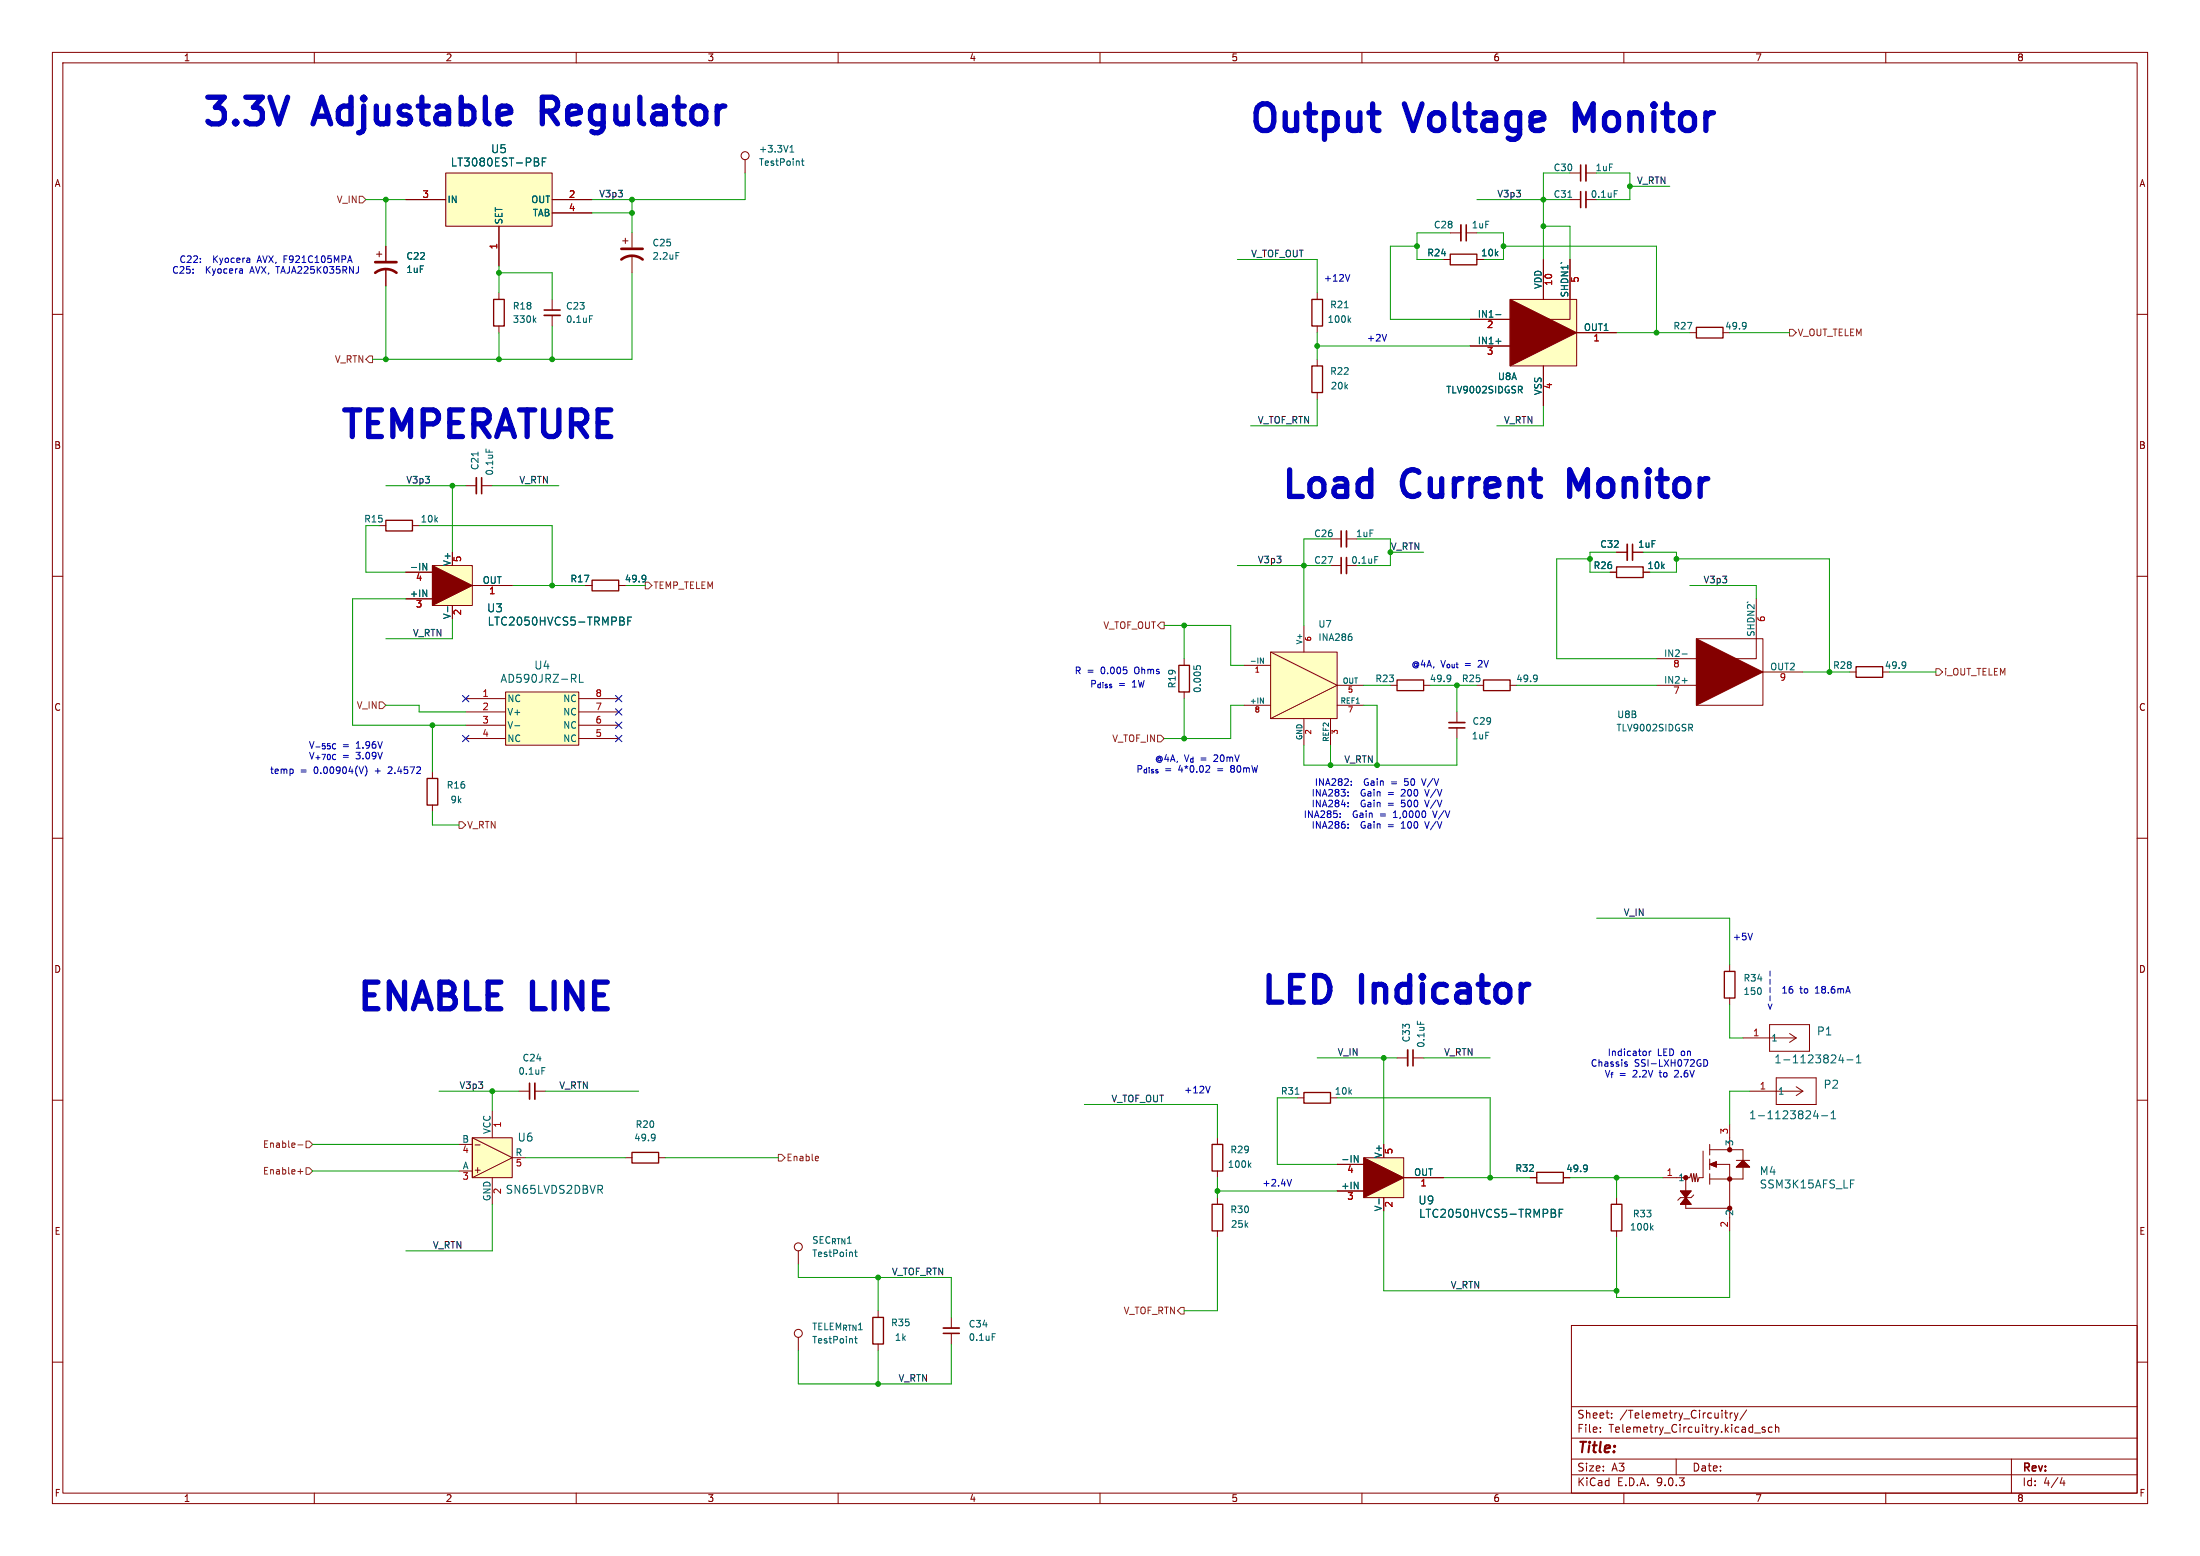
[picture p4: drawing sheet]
<svg xmlns="http://www.w3.org/2000/svg" width="420mm" height="297mm" viewBox="0 0 420 297" stroke-linecap="round" stroke-linejoin="round" font-family="sans-serif">
<g fill="none" stroke="#840000" stroke-width=".19">
<path d="M10 10h400v277h-400zM12 12h396v273h-396zM60 10v2M110 10v2M160 10v2M210 10v2M260 10v2M310 10v2M360 10v2M251.5 55.9v1.3M275.6 49.5h1.3M281.9 49.5h1.3"/>
<path d="M10 60h2M251.5 62.2v1.3M322.6 63.5h1.2M408 60h2M10 110h2M335.3 114.3v11.4h-6.4M408 110h2M316.2 125.7h7.6M316.2 130.8h7.6M323.8 121.9h12.7v12.7h-12.7zM336.5 128.3h7.7M353.1 128.3h1.2"/>
<path d="M10 160h2M408 160h2M10 210h2M247.6 209.6h1.3M254 209.6h1.3M408 210h2M152.4 238.8v2.5M300 253h108v32h-108zM10 260h2M300 278.5h108M300 274.5h108M300 268.5h108"/>
<path d="M305.5 273.2v.2M305.5 272.5v.1M307.7 270.5v.2M307.7 269.8v.1M320 278.5v3M329.2 269.7h.6M329.4 269.2v1.3l.4 .2M330.3 269.7v1M330.7 269.7l-.3 .1-.1 .2M331.1 269.7l.3 1M331.4 270.7l-.3 .5M331.8 269.7l-.4 1"/>
<path d="M333.4 269.1l-1.2 1.9M334.9 273.5h1.2M336.9 272.5l-.3-.1-.2 .2v.2l.5 .2v.3h-.5M338.3 272.5l-.4-.1-.3 .3 .1 .6h.6M338.9 272.5l.3-.1 .3 .1 .1 .9M338.9 271.9v1.5M384 278.5v6.5M408 260h2M60 285v2M110 285v2M160 285v2M210 285v2"/>
<path d="M260 285v2M300 281.5h108M310 285v2M360 285v2M393.7 282l-.4 1.1h.9M394 282.6v1"/>
<circle cx="152.4" cy="238" r=".76"/>
</g>
<path d="M250.4 57.2h2.1v5h-2.1zM276.9 48.5h5v2h-5zM323.8 62.5h5.1v2h-5.1zM354.3 127.3h5.1v2h-5.1zM248.9 208.5h5.1v2.1h-5.1z" fill="none" stroke="#840000" stroke-width=".25"/>
<g fill="none" stroke="#006464" stroke-width=".19">
<path d="M256.7 58.7h.7M257.5 61.1l.4 .4M257.9 60.7l-.5 .5M333.2 61.6l.1 .7-.1 .4M333.3 62.1l-.1 .2M321.1 124.8h1M321.1 129.9h1M322.7 138.9l.4 .6M323 138.3l.1 .2-.1 .4M363.7 126.4l.1 .6-.2 .5M363.8 126.9l-.1 .1M247.3 208.9h.7"/>
<path d="M163.2 239h.4M163.3 238.6v1.1l.3 .1"/>
</g>
<path d="M323.8 121.9l12.7 6.4-12.7 6.3z" fill="#840000" stroke="#840000" stroke-width=".19"/>
<path d="M85.1 33h20.3v10.2h-20.3z" fill="#ffffc2"/>
<g fill="none" stroke="#840000" stroke-width=".19">
<path d="M77.5 38.1h7.6M85.1 33h20.3v10.2h-20.3zM105.4 38.1h7.6M142.2 30.5v2.5M299.7 38.1h2.1M299.7 33h2.1M302.8 38.1h2M302.8 33h2M95.2 43.2v7.6M105.4 40.6h7.6M118.9 46h1M119.4 45.5v1"/>
<path d="M120.6 44.5v2.7M120.6 48.8v3.3M276.9 44.5h2M279.9 44.5h2M88.9 92.7h2M91.9 92.7h2.1M167.6 250.2v1.3M167.6 256.5v1.3"/>
<circle cx="142.2" cy="29.7" r=".76"/>
</g>
<path d="M102.8 31v.5M103.5 30.9h.5M104.2 30.2h-.7v1.5M150.8 29h.7M150.8 28.1l.4-.3v1.2M153 30.7h.5M153.2 30.3v1.1l.3 .2M299.3 37.7h.8M308.2 36.4h.6M129 48.2h.7" fill="none" stroke="#006464" stroke-width=".19"/>
<path d="M118.6 49.5a3.3 3.3 0 0 1 4.1 0M118.6 47.5h4.1" fill="none" stroke="#840000" stroke-width=".51"/>
<path d="M301.8 31.5v3M301.8 36.6v3M279.9 42.9v3.1M91.9 91.2v3" fill="none" stroke="#840000" stroke-width=".3"/>
<path d="M302.8 31.5v3M302.8 36.6v3M278.9 42.9v3.1M90.9 91.2v3" fill="none" stroke="#840000" stroke-width=".33"/>
<path d="M166.6 251.5h2.1v5h-2.1z" fill="none" stroke="#840000" stroke-width=".25"/>
<path d="M288.3 57.2h12.7v12.7h-12.7z" fill="#ffffc2"/>
<path d="M288.3 57.2h12.7v12.7h-12.7zM294.6 49.5v7.7M299.7 49.5v11.5h-5.1M280.7 61h7.6M280.7 66h7.6M294.6 69.9v7.6M301 63.5h7.6" fill="none" stroke="#840000" stroke-width=".19"/>
<path d="M288.3 57.2l12.7 6.3-12.7 6.4z" fill="#840000" stroke="#840000" stroke-width=".19"/>
<path d="M285.6 60.1h.9M285.6 65.1h.9M290.2 74.4l.4 .6M290.5 73.8l.1 .2-.1 .3" fill="none" stroke="#006464" stroke-width=".19"/>
<path d="M260.3 221h7.7v7.6h-7.7z" fill="#ffffc2"/>
<g fill="none" stroke="#840000" stroke-width=".19">
<path d="M71.9 48.5h1M72.4 48v1M73.7 47v2.8M73.7 51.3v3.3M95.2 55.9v1.3M105.4 57.2v2M95.2 62.2v1.3M105.4 60.2v2M72.4 100.3h1.3M78.7 100.3h1.3M111.8 111.8h1.2M118.1 111.8h1.3"/>
<path d="M254 102.9h2M257 102.9h2.1M307.3 109.2h1.3M313.7 109.2h1.3M226.1 125.7v1.3M226.1 132.1v1.3M278.1 135.9v2M278.1 138.9v2.1M82.5 147.3v1.3M82.5 153.7v1.2M330.2 184.2v1.2M330.2 190.5v1.3"/>
<path d="M232.4 217.2v1.2M266.7 201.9h2M269.7 201.9h2.1M325.1 219.7v5.1h-.7l-.3 .8-.3-1.6-.2 1.6-.3-1.6-.2 1.6-.3-1.6-.2 .8h-5.1M326.4 218.4v2.1M326.4 219.5h6.3v2M330.2 214.6v4.9M334 208.3h10.2M339.1 205.7h7.6v5.1h-7.6zM342.9 207.4l1.3 .9M344.2 208.3l-1.3 .8M232.4 223.5v1.3"/>
<path d="M255.3 222.2h5M255.3 227.3h5M260.3 221h7.7v7.6h-7.7zM264.2 228.6v2.5M268 224.8h7.6M292.1 224.8h1.3M298.4 224.8h1.3M308.6 228.6v1.3M308.6 234.9v1.3M320.8 227.3h2l-2 2.6h2zM321.8 224.8v2.5M321.8 229.9v.7h8.4"/>
<path d="M323.3 228.1l-.5 .5h-2l-.5 .5M326.4 221.2v2.1M326.4 224v2.1M326.4 222.2l1.3-.5v1.1zM327.7 222.2h2.5v12.7M331.5 221.5h2.5M331.5 222.8l1.2-1.3 1.3 1.3zM332.7 222.8v2.2h-6.3M181.6 251.5v2M181.6 254.5v2"/>
</g>
<g fill="#840000" stroke="#840000" stroke-width=".19">
<path d="M260.3 221l7.7 3.8-7.7 3.8z"/>
<path d="M320.8 227.3h2l-1 1.3 1 1.3h-2l1-1.3z"/>
<path d="M326.4 222.2l1.3-.5v1.1z"/>
<path d="M331.5 222.8l1.2-1.3 1.3 1.3z"/>
</g>
<g fill="none" stroke="#006464" stroke-width=".19">
<path d="M102 61.1l.3 .4M102.3 60.7l-.5 .5M112.5 60.3h.6M123.2 109.9l.1 .6-.2 .4M123.3 110.3l-.1 .2M227.9 127.1v.6M228.4 127.6v-.3l.2-.2h.5l.1 .5M346.6 212l-.4 1h1M347 212.5v1M347.8 213h1.1M349.6 213.5h.8M349.6 212.5l.4-.5v1.5"/>
<path d="M238.5 222.3l.3 .5M238.8 222l-.5 .5M258.5 220.6l.8 1.2v-1.2M258.5 225.6l.8 1.3v-1.3M263.3 228.8v1M296.6 230.8l.3 .3v.3l-.3 .1a.41 .41 0 0 1 .4 .4 .41 .41 0 0 1-.3 .4M297.7 231.5h.5M298.4 230.8h-.7v1.5M302.9 222.4l.1 .7-.2 .4M303 222.9l-.1 .2M315.2 234.3l.4 .5M315.6 233.9l-.5 .5"/>
<path d="M353.3 225.2h.7M189.4 254.6h.6"/>
</g>
<path d="M94.2 57.2h2.1v5h-2.1zM73.7 99.3h5v2h-5zM113 110.7h5.1v2.1h-5.1zM308.6 108.2h5.1v2h-5.1zM225 127h2.1v5.1h-2.1zM81.5 148.6h2.1v5.1h-2.1zM329.2 185.4h2v5.1h-2zM231.4 218.4h2v5.1h-2zM293.4 223.8h5v2h-5zM307.6 229.9h2v5h-2z" fill="none" stroke="#840000" stroke-width=".25"/>
<path d="M103.9 59.2h3M256 101.3v3.1M276.6 138.9h3.1M269.7 200.4v3.1M180.1 254.5h3" fill="none" stroke="#840000" stroke-width=".3"/>
<path d="M103.9 60.2h3M257 101.3v3.1M276.6 137.9h3.1M268.7 200.4v3.1M180.1 253.5h3" fill="none" stroke="#840000" stroke-width=".33"/>
<g fill="none" stroke="#840000" stroke-width=".51">
<path d="M71.6 52.1a3.3 3.3 0 0 1 4.1 0M71.6 50h4.1"/>
<circle cx="330.2" cy="219.5" r=".25"/>
<circle cx="321.8" cy="224.8" r=".25"/>
<circle cx="330.2" cy="230.6" r=".25"/>
<circle cx="330.2" cy="225" r=".25"/>
</g>
<path d="M242.6 124.5h12.7v12.7h-12.7z" fill="#ffffc2"/>
<g fill="none" stroke="#840000" stroke-width=".19">
<path d="M248.9 119.4v5.1M237.5 127h5.1M237.5 134.6h5.1M242.6 124.5h12.7v12.7h-12.7zM242.6 124.5l12.7 6.3-12.7 6.4M248.9 137.2v5M254 137.2v5M255.3 134.6h5M255.3 130.8h5M265.4 130.8h1.3M271.8 130.8h1.2M152.4 255.3v2.5"/>
<circle cx="152.4" cy="254.5" r=".76"/>
</g>
<path d="M240.6 125.6l.6 1v-1M240.6 133.2l.6 1v-1M258 121.5l.1 .2-.1 .5M276.8 128.9l.2 .7-.2 .4M277 129.4l-.2 .2M163.2 255.5h.4M163.3 255.1v1.1l.3 .2" fill="none" stroke="#006464" stroke-width=".19"/>
<path d="M266.7 129.8h5.1v2h-5.1z" fill="none" stroke="#840000" stroke-width=".25"/>
<path d="M82.5 108h7.7v7.6h-7.7z" fill="#ffffc2"/>
<g fill="none" stroke="#840000" stroke-width=".19">
<path d="M251.5 68.6v1.3M251.5 74.9v1.3M77.5 109.2h5M77.5 114.3h5M82.5 108h7.7v7.6h-7.7zM86.4 115.6v2.5M90.2 111.8h7.6M308.6 105.4h2M311.7 105.4h2M332.7 198.1h10.2M337.8 195.6h7.6v5.1h-7.6zM341.6 197.3l1.3 .8"/>
<path d="M342.9 198.1l-1.3 .9M232.4 228.6v1.3M232.4 234.9v1.3"/>
</g>
<path d="M82.5 108l7.7 3.8-7.7 3.8z" fill="#840000" stroke="#840000" stroke-width=".19"/>
<path d="M80.7 107.5l.8 1.3v-1.3M80.7 112.6l.8 1.3v-1.3M85.5 115.8v1M118.8 117.8l.3 .3v.3l-.3 .1a.41 .41 0 0 1 .4 .4 .41 .41 0 0 1-.3 .4M119.9 118.5h.5M120.6 117.8h-.7v1.5M351.4 201.3l-.3 1.1h.9M351.8 201.9v1M352.6 202.3h1.1M354.4 202.9h.9M354.4 201.8l.4-.4v1.5" fill="none" stroke="#006464" stroke-width=".19"/>
<path d="M250.4 69.9h2.1v5h-2.1zM231.4 229.9h2v5h-2z" fill="none" stroke="#840000" stroke-width=".25"/>
<path d="M311.7 103.9v3" fill="none" stroke="#840000" stroke-width=".3"/>
<path d="M310.6 103.9v3" fill="none" stroke="#840000" stroke-width=".33"/>
<path d="M96.5 132.1h14v10.1h-14z" fill="#ffffc2"/>
<path d="M88.9 133.4h7.6M88.9 135.9h7.6M88.9 138.4h7.6M96.5 132.1h14v10.1h-14zM110.5 133.4h7.6M110.5 135.9h7.6M110.5 138.4h7.6M88.9 141h7.6M110.5 141h7.6" fill="none" stroke="#840000" stroke-width=".19"/>
<path d="M98.3 138.5h.9M109.5 129.5l.5 .7M109.9 128.9v.5M110.6 128.7v1.5h.7" fill="none" stroke="#006464" stroke-width=".19"/>
<path d="M90.2 217.2h7.6v7.6h-7.6z" fill="#ffffc2"/>
<g fill="none" stroke="#840000" stroke-width=".19">
<path d="M77.5 38.1h7.6M105.4 38.1h7.6M73.7 47v2.8M73.7 51.3v3.3M95.2 43.2v7.6M105.4 40.6h7.6M275.6 49.5h1.3M281.9 49.5h1.3M294.6 49.5v7.7M299.7 49.5v7.7M280.7 61h7.6M280.7 66h7.6"/>
<path d="M294.6 69.9v7.6M301 63.5h7.6M77.5 109.2h5M77.5 114.3h5M86.4 115.6v2.5M90.2 111.8h7.6M111.8 111.8h1.2M118.1 111.8h1.3M254 108h2M257 108h2.1M307.3 109.2h1.3M308.6 105.4h2"/>
<path d="M311.7 105.4h2M313.7 109.2h1.3M281.9 130.8h1.3M288.3 130.8h1.3M87.6 218.4h2.6M90.2 217.2h7.6v7.6h-7.6zM90.2 217.2l7.6 3.8-7.6 3.8zM90.7 218.5h1M94 212.1v5.1M99.1 208.3h2M102.1 208.3h2M87.6 223.5h2.6"/>
<path d="M94 224.8v5.1M97.8 221h2.5M119.4 221h1.2M125.7 221h1.3M255.3 222.2h5M255.3 227.3h5M264.2 228.6v2.5M268 224.8h7.6M292.1 224.8h1.3M298.4 224.8h1.3"/>
</g>
<path d="M256 106.4v3.1M101.1 206.8v3" fill="none" stroke="#840000" stroke-width=".3"/>
<path d="M257 106.4v3.1M102.1 206.8v3" fill="none" stroke="#840000" stroke-width=".33"/>
<g fill="none" stroke="#006464" stroke-width=".19">
<path d="M102.8 31v.5M103.5 30.9h.5M104.2 30.2h-.7v1.5M285.6 60.1h.9M285.6 65.1h.9M290.2 74.4l.4 .6M290.5 73.8l.1 .2-.1 .3M80.7 107.5l.8 1.3v-1.3M80.7 112.6l.8 1.3v-1.3M85.5 115.8v1M118.8 117.8l.3 .3v.3l-.3 .1a.41 .41 0 0 1 .4 .4 .41 .41 0 0 1-.3 .4M119.9 118.5h.5"/>
<path d="M120.6 117.8h-.7v1.5M123.2 109.9l.1 .6-.2 .4M123.3 110.3l-.1 .2M262.4 106.2h.7M293.3 128.9l.2 .7-.2 .4M293.5 129.4l-.2 .2M103.5 203.8h.6M124.9 216.5l.2 .7-.2 .4M125.1 217l-.2 .2M258.5 220.6l.8 1.2v-1.2M258.5 225.6l.8 1.3v-1.3M263.3 228.8v1"/>
<path d="M296.6 230.8l.3 .3v.3l-.3 .1a.41 .41 0 0 1 .4 .4 .41 .41 0 0 1-.3 .4M297.7 231.5h.5M298.4 230.8h-.7v1.5M302.9 222.4l.1 .7-.2 .4M303 222.9l-.1 .2"/>
</g>
<path d="M283.2 129.8h5.1v2h-5.1zM120.6 220h5.1v2h-5.1z" fill="none" stroke="#840000" stroke-width=".25"/>
<g fill="none" stroke="#725600" stroke-width=".19">
<path d="M68.6 37.5h.6l.6 .6-.6 .6h-.6zM69.8 68.6l.7-.7h.6v1.3h-.6zM341.6 62.9h.7l.6 .6-.6 .6h-.7zM123.2 111.1h.6l.7 .7-.7 .6h-.6zM221.6 118.7h.6v1.3h-.6l-.6-.6zM72.4 134h.6l.7 .6-.7 .7h-.6zM369.6 127.6h.6l.6 .7-.6 .6h-.6zM87.6 156.8h.7l.6 .7-.6 .6h-.7zM221 140.3h.6l.6 .7-.6 .6h-.6zM56.9 218.5h.9M58.4 217.8h.7l.6 .6-.6 .7h-.7zM56.9 223.6h.9"/>
<path d="M57.3 223.1v1M58.4 222.9h.7l.6 .6-.6 .7h-.7zM148.6 220.3h.6l.7 .7-.7 .6h-.6zM156.1 220.7l.2 .3-.6 .1M156.2 221.5l-.1 .1M225.4 249.6h.7v1.2h-.7l-.6-.6z"/>
</g>
<g fill="none" stroke="#009600" stroke-width=".19">
<path d="M69.8 38.1h7.7M73.7 38.1v8.9M120.6 38.1v6.4M142.2 33v5.1h-29.2M281.9 38.1h17.8M299.7 33h-5.1v16.5M304.8 33h6.3v5.1h-6.3M311.1 35.6h7.7M73.7 54.6v14M95.2 52.1h10.2v5.1M95.2 50.8v5.1M113 40.6h7.6"/>
<path d="M120.6 52.1v16.5h-49.5M236.2 49.5h15.3v6.4M270.5 47h-5.1v14h15.3M276.9 44.5h-6.4v5h5.1M281.9 44.5h5.1v5h-3.8M287 47h29.2v16.5M294.6 43.2h5.1v6.3M95.2 63.5v5.1M105.4 62.2v6.4M251.5 76.2v5.1h-12.7M251.5 63.5v5.1M251.5 66h29.2"/>
<path d="M294.6 77.5v3.8h-8.9M308.6 63.5h14M330.2 63.5h11.4M73.7 92.7h15.2M86.4 92.7v12.7M94 92.7h12.7M69.8 100.3v8.9h7.7M77.5 114.3h-10.2v24.1h21.6M80 100.3h25.4v11.5M86.4 118.1v3.8h-12.7M97.8 111.8h14M119.4 111.8h3.8"/>
<path d="M222.2 119.4h12.7v7.6h2.6M226.1 119.4v6.3M236.2 108h17.8M254 102.9h-5.1v16.5M259.1 102.9h6.3v5.1h-6.3M265.4 105.4h6.4M303.5 106.7h-6.3v19h19M308.6 105.4h-5.1v3.8h3.8M313.7 105.4h6.3v3.8h-5M320 106.7h29.2v21.6M322.6 111.8h12.7v2.5M73.7 134.6h6.3v1.3h8.9"/>
<path d="M82.5 138.4v8.9M226.1 133.4v7.6M237.5 134.6h-2.6v6.4h-12.7M260.3 134.6h2.6v11.5M260.3 130.8h5.1M273 130.8h8.9M278.1 130.8v5.1M289.6 130.8h26.6M344.2 128.3h8.9M360.7 128.3h8.9M82.5 154.9v2.6h5.1M254 142.2v3.9"/>
<path d="M278.1 141v5.1h-29.2v-3.9M304.8 175.3h25.4v8.9M330.2 191.8v6.3h2.5M59.7 218.4h27.9M83.8 208.3h15.3M94 208.3v3.8M104.1 208.3h17.8M207 210.8h25.4v6.4M247.6 209.6h-3.8v12.6h11.5M251.5 201.9h15.2M255.3 209.6h29.2v15.2M264.2 201.9v16.5"/>
<path d="M271.8 201.9h12.7M334 208.3h-3.8v6.3M59.7 223.5h27.9M94 229.9v8.9h-16.5M100.3 221h19.1M127 221h21.6M232.4 236.2v14h-6.3M232.4 224.8v3.8M232.4 227.3h22.9M264.2 231.1v15.3h44.4M275.6 224.8h16.5M299.7 224.8h17.8"/>
<path d="M308.6 224.8v3.8M330.2 234.9v12.7h-21.6v-11.4M152.4 241.3v2.5h29.2v7.7M167.6 243.8v6.4M167.6 257.8v6.4M181.6 256.5v7.7h-29.2v-6.4"/>
</g>
<path d="M88.3 132.7l1.2 1.3M89.5 132.7l-1.2 1.3M117.5 132.7l1.2 1.3M117.5 137.8l1.2 1.2M117.5 135.3l1.2 1.2M118.7 132.7l-1.2 1.3M118.7 137.8l-1.2 1.2M118.7 135.3l-1.2 1.2M88.3 140.4l1.2 1.2M89.5 140.4l-1.2 1.2M117.5 140.4l1.2 1.2M118.7 140.4l-1.2 1.2" fill="none" stroke="#000084" stroke-width=".19"/>
<g fill="none" stroke="#0000c2" stroke-width=".19">
<path d="M257.7 52.4l-.4 1.3M264.7 63.8l-.4 1.3M55.9 146.9v.6M69.4 146.4l-.4 1.2M69.7 146.2a1.46 1.46 0 0 1 0 1.9M230.9 146.5l-.7 .9h.7M255.8 155.3v.1M255.8 155.9v.1M257.4 151.8v.2M257.4 151.2v.1M257.4 153.2v.1M257.4 153.9v.1"/>
<path d="M257.4 157.3v.1M257.4 158v.1M258 149.8v.1M258 149.1v.1M266 156h.7M266.1 155.1h-.1M267.5 158.1h.7M271.4 148.6l.4 1.3M272 150.7l.4 1.3M272 152.7l.4 1.3M272 156.8l.4 1.3M273.5 154.8l.4 1.2"/>
<path d="M334.6 178.1l-.5 1.3M337.9 185.4v.9M337.9 186.9v1M337.9 188.5v1M231 207.3l-.4 1.3M310.3 203.1l.3 .1 .1 .1-.4 .2M310.3 202.7h.3M314.2 200.7l.1 .2-.1 .5M314.8 200.6v.9M315.2 200.6l-.4 .3M325.3 202.3a.64 .64 0 0 1 .7 .6 .64 .64 0 0 1-.7 .6zM246.6 225.1l-.5 1.3"/>
</g>
<path d="M54.9 18.6l-1.7 5" fill="none" stroke="#0000c2" stroke-width="1"/>
<g fill="#009600" stroke="#009600" stroke-width=".19">
<circle cx="73.7" cy="38.1" r=".46"/>
<circle cx="120.6" cy="38.1" r=".46"/>
<circle cx="120.6" cy="40.6" r=".46"/>
<circle cx="95.2" cy="52.1" r=".46"/>
<circle cx="73.7" cy="68.6" r=".46"/>
<circle cx="105.4" cy="68.6" r=".46"/>
<circle cx="82.5" cy="138.4" r=".46"/>
<circle cx="270.5" cy="47" r=".46"/>
<circle cx="94" cy="208.3" r=".46"/>
<circle cx="264.2" cy="201.9" r=".46"/>
<circle cx="232.4" cy="227.3" r=".46"/>
<circle cx="167.6" cy="264.2" r=".46"/>
<circle cx="167.6" cy="243.8" r=".46"/>
<circle cx="86.4" cy="92.7" r=".46"/>
<circle cx="105.4" cy="111.8" r=".46"/>
<circle cx="95.2" cy="68.6" r=".46"/>
<circle cx="248.9" cy="108" r=".46"/>
<circle cx="251.5" cy="66" r=".46"/>
<circle cx="254" cy="146.1" r=".46"/>
<circle cx="262.9" cy="146.1" r=".46"/>
<circle cx="226.1" cy="141" r=".46"/>
<circle cx="284.5" cy="224.8" r=".46"/>
<circle cx="320" cy="106.7" r=".46"/>
<circle cx="278.1" cy="130.8" r=".46"/>
<circle cx="349.2" cy="128.3" r=".46"/>
<circle cx="303.5" cy="106.7" r=".46"/>
<circle cx="287" cy="47" r=".46"/>
<circle cx="316.2" cy="63.5" r=".46"/>
<circle cx="311.1" cy="35.6" r=".46"/>
<circle cx="294.6" cy="38.1" r=".46"/>
<circle cx="294.6" cy="43.2" r=".46"/>
<circle cx="308.6" cy="246.4" r=".46"/>
<circle cx="308.6" cy="224.8" r=".46"/>
<circle cx="226.1" cy="119.4" r=".46"/>
</g>
<g font-size="7.1" fill="#0000c2">
<text x="37.9" y="25.4">3.3V</text>
<text x="60.3" y="25.4">Adjustable</text>
<text x="105.4" y="25.4">Regulator</text>
<text x="237.8" y="26.7">Output</text>
<text x="268.6" y="26.7">Voltage</text>
<text x="302.6" y="26.7">Monitor</text>
<text x="64.3" y="85.1">TEMPERATURE</text>
<text x="244" y="96.5">Load</text>
<text x="267.8" y="96.5">Current</text>
<text x="301.5" y="96.5">Monitor</text>
<text x="67.5" y="194.3">ENABLE LINE</text>
<text x="240" y="193">LED</text>
<text x="259.7" y="193">Indicator</text>
</g>
<text font-size="2.8" fill="#840000" x="301" y="277.9">Title:</text>
<g font-size="2.1" fill="#006464">
<text x="93.6" y="29.4">U5</text>
<text x="86" y="32">LT3080EST-PBF</text>
<text x="92.9" y="117.1">U3</text>
<text x="93" y="119.6">LTC2050HVCS5-TRMPBF</text>
<text x="95.4" y="130.5">AD590JRZ-RL</text>
<text x="101.9" y="128">U4</text>
<text x="346.8" y="197.8">P1</text>
<text x="338.6" y="203.2">1-1123824-1</text>
<text x="348" y="208">P2</text>
<text x="333.8" y="213.8">1-1123824-1</text>
<text x="98.7" y="218.1">U6</text>
<text x="335.8" y="224.5">M4</text>
<text x="335.8" y="227.1">SSM3K15AFS_LF</text>
<text x="96.4" y="228.1">SN65LVDS2DBVR</text>
<text x="270.7" y="230.1">U9</text>
<text x="270.8" y="232.6">LTC2050HVCS5-TRMPBF</text>
</g>
<g font-size="2.1" fill="#840000">
<text x="301" y="273.7">File:</text>
<text x="301" y="271">Sheet:</text>
<text x="307.1" y="273.7">Telemetry_Circuitry.kicad_sch</text>
<text x="309.2" y="271">/Telemetry_Circuitry/</text>
<text x="301" y="281.1">Size:</text>
<text x="307.6" y="281.1">A3</text>
<text x="323" y="281.1">Date:</text>
<text x="386" y="281.3">Rev:</text>
<text x="301" y="283.9">KiCad</text>
<text x="308.7" y="283.9">E.D.A.</text>
<text x="316.3" y="283.9">9.0.3</text>
<text x="386" y="283.9">Id:</text>
<text x="390.1" y="283.9">4/4</text>
</g>
<g font-size="1.8" fill="#840000">
<text x="35" y="11.9">1</text>
<text x="85" y="11.9">2</text>
<text x="135" y="11.9">3</text>
<text x="185" y="11.9">4</text>
<text x="235" y="11.9">5</text>
<text x="285" y="11.9">6</text>
<text x="335" y="11.9">7</text>
<text x="385" y="11.9">8</text>
<text x="10.3" y="35.9">A</text>
<text x="408.3" y="35.9">A</text>
<text x="10.3" y="85.9">B</text>
<text x="408.2" y="85.9">B</text>
<text x="10.3" y="135.9">C</text>
<text x="408.2" y="135.9">C</text>
<text x="10.3" y="185.9">D</text>
<text x="408.2" y="185.9">D</text>
<text x="90.3" y="224.1">+</text>
<text x="10.3" y="235.9">E</text>
<text x="408.3" y="235.9">E</text>
<text x="10.3" y="285.9">F</text>
<text x="35" y="286.9">1</text>
<text x="85" y="286.9">2</text>
<text x="135" y="286.9">3</text>
<text x="185" y="286.9">4</text>
<text x="235" y="286.9">5</text>
<text x="285" y="286.9">6</text>
<text x="335" y="286.9">7</text>
<text x="385" y="286.9">8</text>
<text x="408.3" y="285.9">F</text>
</g>
<g font-size="1.8" fill="#006464">
<text x="144.8" y="29.3">+3.3V1</text>
<text x="144.8" y="31.9">TestPoint</text>
<text x="296.5" y="32.9">C30</text>
<text x="304.5" y="32.9">1uF</text>
<text x="85.3" y="39">IN</text>
<text x="101.3" y="39">OUT</text>
<text x="101.6" y="41.5">TAB</text>
<text x="296.5" y="37.9">C31</text>
<text x="303.6" y="37.9">0.1uF</text>
<text x="96.1" y="42.9" transform="rotate(-90 96.1 42.9)">SET</text>
<text x="124.5" y="47.2">C25</text>
<text x="273.6" y="43.8">C28</text>
<text x="280.9" y="43.8">1uF</text>
<text x="77.5" y="52.3">1uF</text>
<text x="77.5" y="49.8">C22</text>
<text x="124.5" y="49.8">2.2uF</text>
<text x="272.4" y="49.1">R24</text>
<text x="282.7" y="49.1">10k</text>
<text x="97.8" y="59.3">R18</text>
<text x="108" y="59.3">C23</text>
<text x="253.8" y="59">R21</text>
<text x="294.4" y="55.3" transform="rotate(-90 294.4 55.3)">VDD</text>
<text x="299.5" y="56.9" transform="rotate(-90 299.5 56.9)">SHDN1`</text>
<text x="97.8" y="61.8">330k</text>
<text x="108" y="61.8">0.1uF</text>
<text x="253.3" y="61.8">100k</text>
<text x="282" y="60.7">IN1-</text>
<text x="282" y="65.8">IN1+</text>
<text x="302.3" y="63.2">OUT1</text>
<text x="319.4" y="63.1">R27</text>
<text x="329.3" y="63.1">49.9</text>
<text x="253.8" y="71.7">R22</text>
<text x="254" y="74.5">20k</text>
<text x="276" y="75.3">TLV9002SIDGSR</text>
<text x="285.9" y="72.7">U8A</text>
<text x="294.4" y="75.5" transform="rotate(-90 294.4 75.5)">VSS</text>
<text x="91.5" y="89.8" transform="rotate(-90 91.5 89.8)">C21</text>
<text x="94.3" y="90.9" transform="rotate(-90 94.3 90.9)">0.1uF</text>
<text x="80.2" y="99.9">10k</text>
<text x="250.8" y="102.7">C26</text>
<text x="250.8" y="107.8">C27</text>
<text x="257.9" y="107.8">0.1uF</text>
<text x="258.8" y="102.7">1uF</text>
<text x="305.4" y="104.7">C32</text>
<text x="312.6" y="104.7">1uF</text>
<text x="78.2" y="109">-IN</text>
<text x="86.1" y="108.1" transform="rotate(-90 86.1 108.1)">V+</text>
<text x="92.1" y="111.5">OUT</text>
<text x="108.8" y="111.4">R17</text>
<text x="119.2" y="111.4">49.9</text>
<text x="304.1" y="108.8">R26</text>
<text x="314.4" y="108.8">10k</text>
<text x="78.2" y="114">+IN</text>
<text x="86.1" y="118.3" transform="rotate(-90 86.1 118.3)">V-</text>
<text x="251.6" y="120">U7</text>
<text x="251.6" y="122.5">INA286</text>
<text x="317.6" y="125.5">IN2-</text>
<text x="335" y="121.6" transform="rotate(-90 335 121.6)">SHDN2`</text>
<text x="224.6" y="131.5" transform="rotate(-90 224.6 131.5)">R19</text>
<text x="262.5" y="130.4">R23</text>
<text x="272.9" y="130.4">49.9</text>
<text x="279" y="130.4">R25</text>
<text x="289.4" y="130.4">49.9</text>
<text x="317.6" y="130.6">IN2+</text>
<text x="337.8" y="128">OUT2</text>
<text x="349.8" y="127.9">R28</text>
<text x="359.7" y="127.9">49.9</text>
<text x="96.8" y="134.2">NC</text>
<text x="96.8" y="136.8">V+</text>
<text x="107.4" y="134.2">NC</text>
<text x="107.4" y="136.8">NC</text>
<text x="229.5" y="132.4" transform="rotate(-90 229.5 132.4)">0.005</text>
<text x="308.6" y="137.3">U8B</text>
<text x="96.8" y="139.3">V-</text>
<text x="96.8" y="141.8">NC</text>
<text x="107.4" y="139.3">NC</text>
<text x="107.4" y="141.8">NC</text>
<text x="280.9" y="141.3">1uF</text>
<text x="281" y="138.5">C29</text>
<text x="308.5" y="139.8">TLV9002SIDGSR</text>
<text x="85.2" y="150.7">R16</text>
<text x="85.9" y="153.5">9k</text>
<text x="332.7" y="190.1">150</text>
<text x="332.7" y="187.6">R34</text>
<text x="99.7" y="202.8">C24</text>
<text x="269.3" y="199.1" transform="rotate(-90 269.3 199.1)">C33</text>
<text x="272.1" y="200.1" transform="rotate(-90 272.1 200.1)">0.1uF</text>
<text x="338.1" y="199">1</text>
<text x="98.9" y="205.3">0.1uF</text>
<text x="244.4" y="209.1">R31</text>
<text x="254.7" y="209.1">10k</text>
<text x="339.3" y="209.1">1</text>
<text x="121.2" y="215.5">R20</text>
<text x="88.2" y="218.2">B</text>
<text x="93.7" y="216.5" transform="rotate(-90 93.7 216.5)">VCC</text>
<text x="98.3" y="220.7">R</text>
<text x="121" y="218">49.9</text>
<text x="234.8" y="220.3">R29</text>
<text x="256" y="222">-IN</text>
<text x="263.9" y="221.1" transform="rotate(-90 263.9 221.1)">V+</text>
<text x="331.1" y="218.8" transform="rotate(-90 331.1 218.8)">3</text>
<text x="88.3" y="223.3">A</text>
<text x="234.3" y="223.1">100k</text>
<text x="256" y="227.1">+IN</text>
<text x="269.9" y="224.5">OUT</text>
<text x="289.2" y="223.9">R32</text>
<text x="298.9" y="223.9">49.9</text>
<text x="320.3" y="225.7">1</text>
<text x="93.7" y="229.4" transform="rotate(-90 93.7 229.4)">GND</text>
<text x="234.8" y="231.7">R30</text>
<text x="263.9" y="231.3" transform="rotate(-90 263.9 231.3)">V-</text>
<text x="311.6" y="232.6">R33</text>
<text x="331.1" y="232.2" transform="rotate(-90 331.1 232.2)">2</text>
<text x="154.9" y="237.6">SEC_{RTN}1</text>
<text x="234.9" y="234.5">25k</text>
<text x="311.1" y="235.1">100k</text>
<text x="154.9" y="240.1">TestPoint</text>
<text x="154.9" y="254.1">TELEM_{RTN}1</text>
<text x="154.9" y="256.6">TestPoint</text>
<text x="170" y="253.3">R35</text>
<text x="170.7" y="256.1">1k</text>
<text x="184.8" y="253.6">C34</text>
<text x="184.8" y="256.1">0.1uF</text>
</g>
<g font-size="1.8" fill="#0f0f0f">
<text x="312.4" y="35.2">V_RTN</text>
<text x="114.3" y="37.8">V3p3</text>
<text x="285.8" y="37.8">V3p3</text>
<text x="238.8" y="49.2">V_TOF_OUT</text>
<text x="240" y="80.9">V_TOF_RTN</text>
<text x="287" y="80.9">V_RTN</text>
<text x="77.5" y="92.4">V3p3</text>
<text x="99.1" y="92.4">V_RTN</text>
<text x="240" y="107.6">V3p3</text>
<text x="325.1" y="111.4">V3p3</text>
<text x="78.7" y="121.6">V_RTN</text>
<text x="256.5" y="145.7">V_RTN</text>
<text x="309.9" y="174.9">V_IN</text>
<text x="255.3" y="201.6">V_IN</text>
<text x="275.6" y="201.6">V_RTN</text>
<text x="87.6" y="207.9">V3p3</text>
<text x="106.7" y="207.9">V_RTN</text>
<text x="212.1" y="210.5">V_TOF_OUT</text>
<text x="82.5" y="238.4">V_RTN</text>
<text x="170.2" y="243.5">V_TOF_RTN</text>
<text x="276.9" y="246">V_RTN</text>
<text x="171.4" y="263.8">V_RTN</text>
</g>
<g font-size="1.8" fill="#725600">
<text x="64.2" y="39">V_IN</text>
<text x="343.1" y="64.4">V_OUT_TELEM</text>
<text x="63.8" y="69.4">V_RTN</text>
<text x="124.7" y="112.6">TEMP_TELEM</text>
<text x="210.5" y="120.2">V_TOF_OUT</text>
<text x="371" y="129.1">i_OUT_TELEM</text>
<text x="68" y="135.5">V_IN</text>
<text x="212.2" y="141.8">V_TOF_IN</text>
<text x="89.1" y="158.3">V_RTN</text>
<text x="50.1" y="219.3">Enable-</text>
<text x="150.1" y="221.8">Enable</text>
<text x="50.1" y="224.4">Enable+</text>
<text x="214.4" y="251.1">V_TOF_RTN</text>
</g>
<g font-size="1.8" fill="#a90000">
<text x="80.6" y="37.8">3</text>
<text x="108.5" y="37.8">2</text>
<text x="108.5" y="40.4">4</text>
<text x="95" y="47.7" transform="rotate(-90 95 47.7)">1</text>
<text x="296.6" y="54.7" transform="rotate(-90 296.6 54.7)">10</text>
<text x="301.7" y="54" transform="rotate(-90 301.7 54)">5</text>
<text x="283.8" y="62.9">2</text>
<text x="304.1" y="65.5">1</text>
<text x="283.8" y="68">3</text>
<text x="296.6" y="74.4" transform="rotate(-90 296.6 74.4)">4</text>
<text x="88.3" y="107.4" transform="rotate(-90 88.3 107.4)">5</text>
<text x="79.3" y="111.2">4</text>
<text x="93.3" y="113.7">1</text>
<text x="79.3" y="116.3">3</text>
<text x="88.3" y="117.5" transform="rotate(-90 88.3 117.5)">2</text>
<text x="337.3" y="118.8" transform="rotate(-90 337.3 118.8)">6</text>
<text x="319.3" y="127.7">8</text>
<text x="339.7" y="130.3">9</text>
<text x="92" y="133.1">1</text>
<text x="92" y="135.6">2</text>
<text x="113.6" y="133.1">8</text>
<text x="113.6" y="135.6">7</text>
<text x="319.3" y="132.8">7</text>
<text x="92" y="138.2">3</text>
<text x="92" y="140.7">4</text>
<text x="113.6" y="138.2">6</text>
<text x="113.6" y="140.7">5</text>
<text x="334.6" y="197.9">1</text>
<text x="335.8" y="208">1</text>
<text x="96" y="215.3" transform="rotate(-90 96 215.3)">1</text>
<text x="88.2" y="220.4">4</text>
<text x="266.1" y="220.4" transform="rotate(-90 266.1 220.4)">5</text>
<text x="329.9" y="216.6" transform="rotate(-90 329.9 216.6)">3</text>
<text x="88.2" y="225.5">3</text>
<text x="98.4" y="223">5</text>
<text x="257.1" y="224.2">4</text>
<text x="271.1" y="226.8">1</text>
<text x="318.1" y="224.5">1</text>
<text x="96" y="228" transform="rotate(-90 96 228)">2</text>
<text x="257.1" y="229.3">3</text>
<text x="266.1" y="230.6" transform="rotate(-90 266.1 230.6)">2</text>
<text x="329.9" y="234.4" transform="rotate(-90 329.9 234.4)">2</text>
</g>
<g font-size="1.8" fill="#0000c2">
<text x="32.8" y="52.4">C25:</text>
<text x="34.2" y="50.4">C22:</text>
<text x="39.4" y="52.4">Kyocera</text>
<text x="40.8" y="50.4">Kyocera</text>
<text x="48.1" y="52.4">AVX, TAJA225K035RNJ</text>
<text x="49.5" y="50.4">AVX, F921C105MPA</text>
<text x="252.6" y="54">+12V</text>
<text x="260.9" y="65.4">+2V</text>
<text x="205.1" y="128.9">R =</text>
<text x="208" y="131.4">P_{diss}</text>
<text x="210.2" y="128.9">0.005</text>
<text x="213.5" y="131.4">=</text>
<text x="216.2" y="131.4">1W</text>
<text x="216.9" y="128.9">Ohms</text>
<text x="269.3" y="127.6">@4A,</text>
<text x="275.1" y="127.6">V_{out}</text>
<text x="279.7" y="127.6">=</text>
<text x="282.5" y="127.6">2V</text>
<text x="58.9" y="143.1">V_{-55C}=</text>
<text x="68.1" y="143.1">1.96V</text>
<text x="51.5" y="147.9">temp</text>
<text x="57.3" y="147.9">=</text>
<text x="58.9" y="145.1">V_{+70C}</text>
<text x="60" y="147.9">0.00904(V)</text>
<text x="65.3" y="145.1">=</text>
<text x="68.1" y="145.1">3.09V</text>
<text x="71.8" y="147.9">+</text>
<text x="74.6" y="147.9">2.4572</text>
<text x="216.8" y="147.7">P_{diss}</text>
<text x="220.4" y="145.6">@4A,</text>
<text x="222.3" y="147.7">=</text>
<text x="225.1" y="147.7">4*0.02</text>
<text x="226.1" y="145.6">V_{d}</text>
<text x="229.3" y="145.6">=</text>
<text x="232" y="145.6">20mV</text>
<text x="232.7" y="147.7">=</text>
<text x="235.4" y="147.7">80mW</text>
<text x="250.3" y="152.2">INA283:</text>
<text x="250.3" y="154.3">INA284:</text>
<text x="250.9" y="150.2">INA282:</text>
<text x="259.9" y="152.2">Gain</text>
<text x="259.9" y="154.3">Gain</text>
<text x="260.5" y="150.2">Gain</text>
<text x="265.2" y="152.2">=</text>
<text x="265.2" y="154.3">=</text>
<text x="265.8" y="150.2">=</text>
<text x="268" y="152.2">200</text>
<text x="268" y="154.3">500</text>
<text x="268.6" y="150.2">50</text>
<text x="272.2" y="150.2">V/V</text>
<text x="272.8" y="152.2">V/V</text>
<text x="272.8" y="154.3">V/V</text>
<text x="248.8" y="156.3">INA285:</text>
<text x="250.3" y="158.4">INA286:</text>
<text x="258.4" y="156.3">Gain</text>
<text x="259.9" y="158.4">Gain</text>
<text x="263.7" y="156.3">=</text>
<text x="265.2" y="158.4">=</text>
<text x="266.5" y="156.3">1,0000</text>
<text x="268" y="158.4">100</text>
<text x="272.8" y="158.4">V/V</text>
<text x="274.3" y="156.3">V/V</text>
<text x="330.7" y="179.7">+5V</text>
<text x="340" y="189.8">16</text>
<text x="343.6" y="189.8">to</text>
<text x="346.6" y="189.8">18.6mA</text>
<text x="338.7" y="193" transform="rotate(-90 338.7 193)">&lt;----</text>
<text x="303.6" y="203.8">Chassis</text>
<text x="306.8" y="201.8">Indicator</text>
<text x="312" y="203.8">SSI-LXH072GD</text>
<text x="316.4" y="201.8">LED on</text>
<text x="226" y="208.9">+12V</text>
<text x="306.3" y="205.9">V_{f}</text>
<text x="309.1" y="205.9">=</text>
<text x="311.8" y="205.9">2.2V</text>
<text x="317.1" y="205.9">to</text>
<text x="320.2" y="205.9">2.6V</text>
<text x="240.9" y="226.7">+2.4V</text>
</g>
<g font-size="1.8" fill="#009600">
<text x="69.4" y="99.9">R15</text>
<text x="265.4" y="105.1">V_RTN</text>
</g>
<g font-size="1.4" fill="#006464">
<text x="248.7" y="123.1" transform="rotate(-90 248.7 123.1)">V+</text>
<text x="238.5" y="126.7">-IN</text>
<text x="256.2" y="130.6">OUT</text>
<text x="238.5" y="134.4">+IN</text>
<text x="255.8" y="134.4">REF1</text>
<text x="248.7" y="141.4" transform="rotate(-90 248.7 141.4)">GND</text>
<text x="253.7" y="141.7" transform="rotate(-90 253.7 141.7)">REF2</text>
</g>
<g font-size="1.4" fill="#a90000">
<text x="250.6" y="122.5" transform="rotate(-90 250.6 122.5)">6</text>
<text x="239.4" y="128.7">1</text>
<text x="239.4" y="136.3">8</text>
<text x="257.2" y="132.5">5</text>
<text x="257.2" y="136.3">7</text>
<text x="250.6" y="140.3" transform="rotate(-90 250.6 140.3)">2</text>
<text x="255.7" y="140.3" transform="rotate(-90 255.7 140.3)">3</text>
</g>
</svg>
